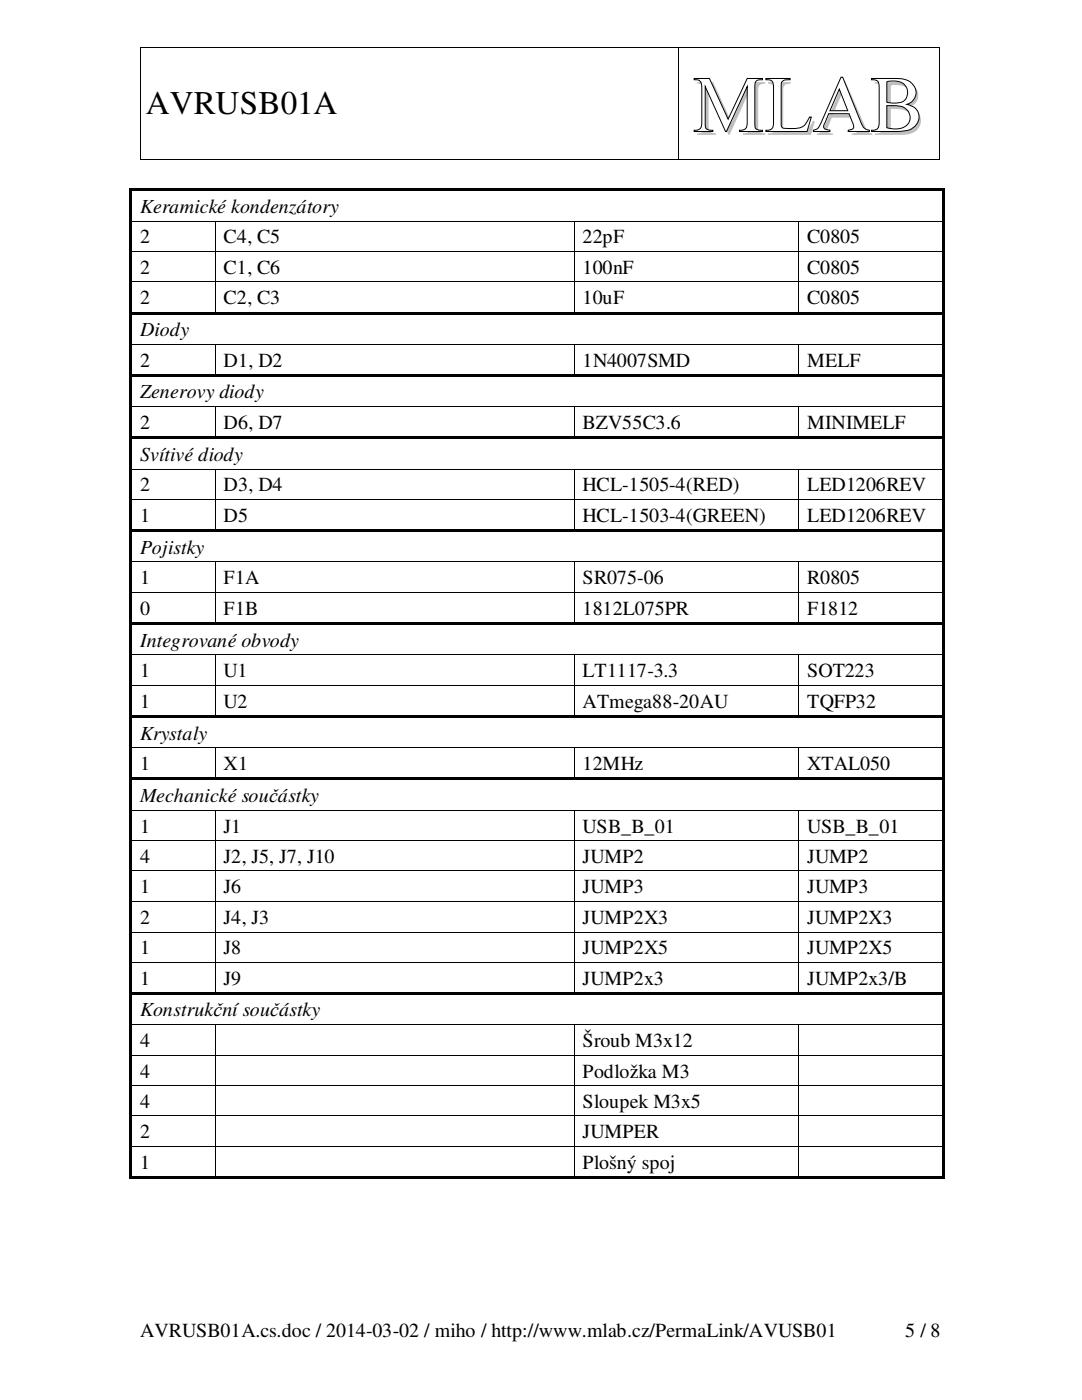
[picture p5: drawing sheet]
<svg xmlns="http://www.w3.org/2000/svg" width="216mm" height="279mm" viewBox="0 0 216 279" stroke-linecap="round" stroke-linejoin="round" font-family="sans-serif">
<path d="M138.5 15.7h3.1l3.7 8.1 3.8-8.1h3v.2a1.09 1.09 0 0 0-1.5 1.2v7.7a1.09 1.09 0 0 0 1.5 1.2v.2h-4.5v-.2a1.27 1.27 0 0 0 1.5-1.6v-7.1l-4.2 8.9h-.1l-4.1-8.9v7.5a1.09 1.09 0 0 0 1.5 1.2v.2h-3.7v-.2a1.27 1.27 0 0 0 1.5-1.6v-6.9a1.26 1.26 0 0 0-1.5-1.6z" fill="none" stroke="#000" stroke-width=".2"/>
<path d="M152.8 15.7h4.8v.2a1.37 1.37 0 0 0-1.7 .7v7.8a.91 .91 0 0 0 .1 1 .91 .91 0 0 0 .9 .2 4.9 4.9 0 0 0 3.6-.6l1-1.6h.4l-.9 2.8h-8.2v-.2a1.27 1.27 0 0 0 1.5-1.6v-7.3a1.11 1.11 0 0 0-1.5-1.2z" fill-rule="evenodd" fill="#fff"/>
<path d="M152.8 15.7h4.8v.2a1.37 1.37 0 0 0-1.7 .7v7.8a.91 .91 0 0 0 .1 1 .91 .91 0 0 0 .9 .2 4.9 4.9 0 0 0 3.6-.6l1-1.6h.4l-.9 2.8h-8.2v-.2a1.27 1.27 0 0 0 1.5-1.6v-7.3a1.11 1.11 0 0 0-1.5-1.2z" fill="none" stroke="#000" stroke-width=".2"/>
<path d="M167.8 15.4h.3l3.6 8.8a2.04 2.04 0 0 0 1.8 1.8v.2h-4.3v-.2l.4-.1a.8 .8 0 0 0 .7-.5 .8 .8 0 0 0-.1-.8l-.8-1.9h-4l-.7 1.7a.81 .81 0 0 0-.4 .8 .81 .81 0 0 0 .7 .7l.6 .1v.2h-3.3v-.2l.4-.1a2.35 2.35 0 0 0 1.3-1.8zM167.5 17.8l-1.9 4.3h3.6z" fill-rule="evenodd" fill="#fff"/>
<path d="M167.5 17.8l1.7 4.3h-3.6zM167.8 15.4h.3l3.6 8.8a2.04 2.04 0 0 0 1.8 1.8v.2h-4.3v-.2l.4-.1a.8 .8 0 0 0 .7-.5 .8 .8 0 0 0-.1-.8l-.8-1.9h-4l-.7 1.7a.81 .81 0 0 0-.4 .8 .81 .81 0 0 0 .7 .7l.6 .1v.2h-3.3v-.2l.4-.1a2.35 2.35 0 0 0 1.3-1.8z" fill="none" stroke="#000" stroke-width=".2"/>
<path d="M173.9 15.7h4.5a3.9 3.9 0 0 1 4.3 2.1 2.46 2.46 0 0 1-1.8 3 2.6 2.6 0 0 1 2.5 2.5 2.6 2.6 0 0 1-2.3 2.7l-1.6 .2h-5.6v-.2a1.27 1.27 0 0 0 1.5-1.6v-7.3a1.14 1.14 0 0 0-1.5-1.2zM177 16.3v4.1l.3 .1a4.4 4.4 0 0 0 3.2-.5 2.35 2.35 0 0 0 .3-2.8 2.35 2.35 0 0 0-2.6-1zM177 21.1v4.4a3.9 3.9 0 0 0 4.3-1 2.33 2.33 0 0 0-2.2-3.4z" fill-rule="evenodd" fill="#fff"/>
<g fill="none" stroke="#000" stroke-width=".2">
<path d="M27.9 9.6v22.2M28 9.5h107.3M135.4 9.6v22.2M135.5 9.5h51.8M173.9 15.7h4.5a3.9 3.9 0 0 1 4.3 2.1 2.46 2.46 0 0 1-1.8 3 2.6 2.6 0 0 1 2.5 2.5 2.6 2.6 0 0 1-2.3 2.7l-1.6 .2h-5.6v-.2a1.27 1.27 0 0 0 1.5-1.6v-7.3a1.14 1.14 0 0 0-1.5-1.2zM177 16.3a3.7 3.7 0 0 1 3.6 .8 2.11 2.11 0 0 1 .3 2.3 2.11 2.11 0 0 1-2 1.2l-1.9-.2zM187.4 9.6v22.2M28 31.9h107.3M135.5 31.9h51.8M177 21.1h.7a3.9 3.9 0 0 1 3.6 1.2 2.26 2.26 0 0 1-2.1 3.4h-.9l-1.3-.2zM26.3 44.1h16.5M26.3 50.1h16.5"/>
<path d="M26.3 56.2h16.5M42.9 44.2v5.8M42.9 50.2v5.9M42.9 56.3v5.9M43 44.1h71.5M43 50.1h71.5M43 56.2h71.5M114.6 44.2v5.8M114.6 50.2v5.9M114.6 56.3v5.9M114.6 44.1h44.6M114.6 50.1h44.6"/>
<path d="M114.6 56.2h44.6M159.3 44.2v5.8M159.3 50.2v5.9M159.3 56.3v5.9M159.3 44.1h28.7M159.3 50.1h28.7M159.3 56.2h28.7M26.3 68.7h16.5M42.9 68.7v6M43 68.7h71.5M114.6 68.7v6M114.6 68.7h44.6"/>
<path d="M159.3 68.7v6M159.3 68.7h28.7M26.3 81.2h16.5M26.3 93.6h16.5M26.3 99.7h16.5M42.9 81.3v5.8M42.9 93.6v6.1M42.9 99.8v5.9M43 81.2h71.5M43 93.6h71.5M43 99.7h71.5M114.6 81.3v5.8"/>
<path d="M114.6 93.6v6.1M114.6 99.8v5.9M114.6 81.2h44.6M114.6 93.6h44.6M114.6 99.7h44.6M159.3 81.3v5.8M159.3 93.6v6.1M159.3 99.8v5.9M159.3 81.2h28.7M159.3 93.6h28.7M159.3 99.7h28.7M26.3 112.1h16.5"/>
<path d="M26.3 118.3h16.5M42.9 112.2v6M42.9 118.4v5.8M43 112.1h71.5M43 118.3h71.5M114.6 112.2v6M114.6 118.4v5.8M114.6 112.1h44.6M114.6 118.3h44.6M159.3 112.2v6M159.3 118.4v5.8M159.3 112.1h28.7"/>
<path d="M159.3 118.3h28.7M26.3 130.7h16.5M26.3 136.7h16.5M42.9 130.7v6M42.9 136.8v5.9M43 130.7h71.5M43 136.7h71.5M114.6 130.7v6M114.6 136.8v5.9M114.6 130.7h44.6M114.6 136.7h44.6M159.3 130.7v6"/>
<path d="M159.3 136.8v5.9M159.3 130.7h28.7M159.3 136.7h28.7M26.3 149.2h16.5M42.9 149.3v5.9M43 149.2h71.5M114.6 149.3v5.9M114.6 149.2h44.6M159.3 149.3v5.9M159.3 149.2h28.7M26.3 161.7h16.5M26.3 167.8h16.5"/>
<path d="M26.3 173.8h16.5M26.3 179.8h16.5M42.9 161.8v5.9M42.9 167.8v5.9M42.9 173.9v5.8M42.9 179.9v6M43 161.7h71.5M43 167.8h71.5M43 173.8h71.5M43 179.8h71.5M114.6 161.8v5.9M114.6 167.8v5.9"/>
<path d="M114.6 173.9v5.8M114.6 179.9v6M114.6 161.7h44.6M114.6 167.8h44.6M114.6 173.8h44.6M114.6 179.8h44.6M159.3 161.8v5.9M159.3 167.8v5.9M159.3 173.9v5.8M159.3 179.9v6M159.3 161.7h28.7M159.3 167.8h28.7"/>
<path d="M159.3 173.8h28.7M159.3 179.8h28.7M26.3 186h16.5M26.3 192h16.5M42.9 186.1v5.8M42.9 192.1v5.9M43 186h71.5M43 192h71.5M114.6 186.1v5.8M114.6 192.1v5.9M114.6 186h44.6M114.6 192h44.6"/>
<path d="M159.3 186.1v5.8M159.3 192.1v5.9M159.3 186h28.7M159.3 192h28.7M26.3 204.6h16.5M26.3 210.6h16.5M26.3 216.7h16.5M42.9 204.6v5.9M42.9 210.7v5.9M42.9 216.7v5.9M43 204.6h71.5M43 210.6h71.5"/>
<path d="M43 216.7h71.5M114.6 204.6v5.9M114.6 210.7v5.9M114.6 216.7v5.9M114.6 204.6h44.6M114.6 210.6h44.6M114.6 216.7h44.6M159.3 204.6v5.9M159.3 210.7v5.9M159.3 216.7v5.9M159.3 204.6h28.7M159.3 210.6h28.7"/>
<path d="M159.3 216.7h28.7M26.3 222.7h16.5M26.3 228.8h16.5M42.9 222.8v6M42.9 228.9v5.9M43 222.7h71.5M43 228.8h71.5M114.6 222.8v6M114.6 228.9v5.9M114.6 222.7h44.6M114.6 228.8h44.6M159.3 222.8v6"/>
<path d="M159.3 228.9v5.9M159.3 222.7h28.7M159.3 228.8h28.7"/>
</g>
<g fill="#000">
<path d="M27.9 9.4h.1v.2h-.1zM135.3 9.4h.2v.2h-.2zM187.3 9.4h.2v.2h-.2zM25.8 37.6h.5v.4h-.5zM27.9 31.8h.1v.2h-.1zM135.3 31.8h.2v.2h-.2zM187.3 31.8h.2v.2h-.2zM188 37.6h.6v.4h-.6zM25.8 38h.5v6h-.5zM25.8 44h.5v.2h-.5zM25.8 44.2h.5v5.8h-.5zM25.8 50h.5v.2h-.5z"/>
<path d="M25.8 50.2h.5v5.9h-.5zM25.8 56.1h.5v.2h-.5zM42.8 44h.2v.2h-.2zM42.8 50h.2v.2h-.2zM42.8 56.1h.2v.2h-.2zM114.5 44h.1v.2h-.1zM114.5 50h.1v.2h-.1zM114.5 56.1h.1v.2h-.1zM159.2 44h.1v.2h-.1zM159.2 50h.1v.2h-.1zM159.2 56.1h.1v.2h-.1zM188 38h.6v6h-.6z"/>
<path d="M188 44h.6v.2h-.6zM188 44.2h.6v5.8h-.6zM188 50h.6v.2h-.6zM188 50.2h.6v5.9h-.6zM188 56.1h.6v.2h-.6zM25.8 56.3h.5v5.9h-.5zM25.8 62.2h.5v.5h-.5zM25.8 62.7h.5v5.9h-.5zM25.8 68.6h.5v.1h-.5zM25.8 68.7h.5v6h-.5zM25.8 74.7h.5v.4h-.5zM26.3 62.2h16.5v.5h-16.5z"/>
<path d="M42.8 62.2h.5v.5h-.5zM42.8 68.6h.2v.1h-.2zM42.8 74.7h.5v.4h-.5zM43.3 62.2h71.2v.5h-71.2zM114.5 62.2h.4v.5h-.4zM114.5 68.6h.1v.1h-.1zM114.5 74.7h.4v.4h-.4zM114.9 62.2h44.3v.5h-44.3zM159.2 62.2h.5v.5h-.5zM159.2 68.6h.1v.1h-.1zM159.2 74.7h.5v.4h-.5zM159.7 62.2h28.3v.5h-28.3z"/>
<path d="M188 56.3h.6v5.9h-.6zM188 62.2h.6v.5h-.6zM188 62.7h.6v5.9h-.6zM188 68.6h.6v.1h-.6zM188 68.7h.6v6h-.6zM188 74.7h.6v.4h-.6zM25.8 75.1h.5v6h-.5zM25.8 81.1h.5v.2h-.5zM25.8 81.3h.5v5.8h-.5zM25.8 87.1h.5v.5h-.5zM25.8 87.6h.5v6h-.5zM25.8 93.6h.5z"/>
<path d="M25.8 93.6h.5v6.1h-.5zM25.8 99.7h.5v.1h-.5zM26.3 87.1h16.5v.5h-16.5zM42.8 81.1h.2v.2h-.2zM42.8 87.1h.5v.5h-.5zM42.8 93.6h.2zM42.8 99.7h.2v.1h-.2zM43.3 87.1h71.2v.5h-71.2zM114.5 81.1h.1v.2h-.1zM114.5 87.1h.4v.5h-.4zM114.5 93.6h.1zM114.5 99.7h.1v.1h-.1z"/>
<path d="M114.9 87.1h44.3v.5h-44.3zM159.2 81.1h.1v.2h-.1zM159.2 87.1h.5v.5h-.5zM159.2 93.6h.1zM159.2 99.7h.1v.1h-.1zM159.7 87.1h28.3v.5h-28.3zM188 75.1h.6v6h-.6zM188 81.1h.6v.2h-.6zM188 81.3h.6v5.8h-.6zM188 87.1h.6v.5h-.6zM188 87.6h.6v6h-.6zM188 93.6h.6z"/>
<path d="M188 93.6h.6v6.1h-.6zM188 99.7h.6v.1h-.6zM25.8 99.8h.5v5.9h-.5zM25.8 105.7h.5v.5h-.5zM25.8 106.2h.5v5.9h-.5zM25.8 112.1l.5 .1zM25.8 112.2h.5v6h-.5zM25.8 118.2h.5v.2h-.5zM26.3 105.7h16.5v.5h-16.5zM42.8 105.7h.5v.5h-.5zM42.8 112.1l.2 .1zM42.8 118.2h.2v.2h-.2z"/>
<path d="M43.3 105.7h71.2v.5h-71.2zM114.5 105.7h.4v.5h-.4zM114.5 112.1l.1 .1zM114.5 118.2h.1v.2h-.1zM114.9 105.7h44.3v.5h-44.3zM159.2 105.7h.5v.5h-.5zM159.2 112.1l.1 .1zM159.2 118.2h.1v.2h-.1zM159.7 105.7h28.3v.5h-28.3zM188 99.8h.6v5.9h-.6zM188 105.7h.6v.5h-.6zM188 106.2h.6v5.9h-.6z"/>
<path d="M188 112.1l.6 .1zM188 112.2h.6v6h-.6zM188 118.2h.6v.2h-.6zM25.8 118.4h.5v5.8h-.5zM25.8 124.2h.5v.5h-.5zM25.8 124.7h.5v5.9h-.5zM25.8 130.6l.5 .1zM25.8 130.7h.5v6h-.5zM25.8 136.7h.5v.1h-.5zM26.3 124.2h16.5v.5h-16.5zM42.8 124.2h.5v.5h-.5zM42.8 130.6l.2 .1z"/>
<path d="M42.8 136.7h.2v.1h-.2zM43.3 124.2h71.2v.5h-71.2zM114.5 124.2h.4v.5h-.4zM114.5 130.6l.1 .1zM114.5 136.7h.1v.1h-.1zM114.9 124.2h44.3v.5h-44.3zM159.2 124.2h.5v.5h-.5zM159.2 130.6l.1 .1zM159.2 136.7h.1v.1h-.1zM159.7 124.2h28.3v.5h-28.3zM188 118.4h.6v5.8h-.6zM188 124.2h.6v.5h-.6z"/>
<path d="M188 124.7h.6v5.9h-.6zM188 130.6l.6 .1zM188 130.7h.6v6h-.6zM188 136.7h.6v.1h-.6zM25.8 136.8h.5v5.9h-.5zM25.8 142.7h.5v.6h-.5zM25.8 143.3h.5v5.9h-.5zM25.8 149.2l.5 .1zM25.8 149.3h.5v5.9h-.5zM25.8 155.2h.5v.5h-.5zM26.3 142.7h16.5v.6h-16.5zM26.3 155.2h16.5v.5h-16.5z"/>
<path d="M42.8 142.7h.5v.6h-.5zM42.8 149.2l.2 .1zM42.8 155.2h.5v.5h-.5zM43.3 142.7h71.2v.6h-71.2zM43.3 155.2h71.2v.5h-71.2zM114.5 142.7h.4v.6h-.4zM114.5 149.2l.1 .1zM114.5 155.2h.4v.5h-.4zM114.9 142.7h44.3v.6h-44.3zM114.9 155.2h44.3v.5h-44.3zM159.2 142.7h.5v.6h-.5zM159.2 149.2l.1 .1z"/>
<path d="M159.2 155.2h.5v.5h-.5zM159.7 142.7h28.3v.6h-28.3zM159.7 155.2h28.3v.5h-28.3zM188 136.8h.6v5.9h-.6zM188 142.7h.6v.6h-.6zM188 143.3h.6v5.9h-.6zM188 149.2l.6 .1zM188 149.3h.6v5.9h-.6zM188 155.2h.6v.5h-.6zM25.8 155.7h.5v5.9h-.5zM25.8 161.6h.5v.2h-.5zM25.8 161.8h.5v5.9h-.5z"/>
<path d="M25.8 167.7l.5 .1zM25.8 167.8h.5v5.9h-.5zM25.8 173.7h.5v.2h-.5zM25.8 173.9h.5v5.8h-.5zM25.8 179.7h.5v.2h-.5zM42.8 161.6h.2v.2h-.2zM42.8 167.7l.2 .1zM42.8 173.7h.2v.2h-.2zM42.8 179.7h.2v.2h-.2zM114.5 161.6h.1v.2h-.1zM114.5 167.7l.1 .1zM114.5 173.7h.1v.2h-.1z"/>
<path d="M114.5 179.7h.1v.2h-.1zM159.2 161.6h.1v.2h-.1zM159.2 167.7l.1 .1zM159.2 173.7h.1v.2h-.1zM159.2 179.7h.1v.2h-.1zM188 155.7h.6v5.9h-.6zM188 161.6h.6v.2h-.6zM188 161.8h.6v5.9h-.6zM188 167.7l.6 .1zM188 167.8h.6v5.9h-.6zM188 173.7h.6v.2h-.6zM188 173.9h.6v5.8h-.6z"/>
<path d="M188 179.7h.6v.2h-.6zM25.8 179.9h.5v6h-.5zM25.8 185.9h.5v.2h-.5zM25.8 186.1h.5v5.8h-.5zM25.8 191.9h.5v.2h-.5zM25.8 192.1h.5v5.9h-.5zM25.8 198h.5v.5h-.5zM42.8 185.9h.2v.2h-.2zM42.8 191.9h.2v.2h-.2zM42.8 198h.5v.5h-.5zM114.5 185.9h.1v.2h-.1zM114.5 191.9h.1v.2h-.1z"/>
<path d="M114.5 198h.4v.5h-.4zM159.2 185.9h.1v.2h-.1zM159.2 191.9h.1v.2h-.1zM159.2 198h.5v.5h-.5zM188 179.9h.6v6h-.6zM188 185.9h.6v.2h-.6zM188 186.1h.6v5.8h-.6zM188 191.9h.6v.2h-.6zM188 192.1h.6v5.9h-.6zM188 198h.6v.5h-.6zM25.8 198.5h.5v6h-.5zM25.8 204.5h.5v.1h-.5z"/>
<path d="M25.8 204.6h.5v5.9h-.5zM25.8 210.5h.5v.2h-.5zM25.8 210.7h.5v5.9h-.5zM25.8 216.6h.5v.1h-.5zM42.8 204.5h.2v.1h-.2zM42.8 210.5h.2v.2h-.2zM42.8 216.6h.2v.1h-.2zM114.5 204.5h.1v.1h-.1zM114.5 210.5h.1v.2h-.1zM114.5 216.6h.1v.1h-.1zM159.2 204.5h.1v.1h-.1zM159.2 210.5h.1v.2h-.1z"/>
<path d="M159.2 216.6h.1v.1h-.1zM188 198.5h.6v6h-.6zM188 204.5h.6v.1h-.6zM188 204.6h.6v5.9h-.6zM188 210.5h.6v.2h-.6zM188 210.7h.6v5.9h-.6zM188 216.6h.6v.1h-.6zM25.8 216.7h.5v5.9h-.5zM25.8 222.6h.5v.2h-.5zM25.8 222.8h.5v6h-.5zM25.8 228.8l.5 .1zM25.8 228.9h.5v5.9h-.5z"/>
<path d="M25.8 234.8h.5v.5h-.5zM26.3 234.8h16.5v.5h-16.5zM42.8 222.6h.2v.2h-.2zM42.8 228.8l.2 .1zM42.8 234.8h.5v.5h-.5zM43.3 234.8h71.2v.5h-71.2zM114.5 222.6h.1v.2h-.1zM114.5 228.8l.1 .1zM114.5 234.8h.4v.5h-.4zM114.9 234.8h44.3v.5h-44.3zM159.2 222.6h.1v.2h-.1zM159.2 228.8l.1 .1z"/>
<path d="M159.2 234.8h.5v.5h-.5zM159.7 234.8h28.3v.5h-28.3zM188 216.7h.6v5.9h-.6zM188 222.6h.6v.2h-.6zM188 222.8h.6v6h-.6zM188 228.8l.6 .1zM188 228.9h.6v5.9h-.6zM188 234.8h.6v.5h-.6z"/>
</g>
<path d="M26.3 37.8h161.7M26.3 74.9h16.5M43.3 74.9h71.2M114.9 74.9h44.3M159.7 74.9h28.3M26.3 198.2h16.5M43.3 198.2h71.2M114.9 198.2h44.3M159.7 198.2h28.3" fill="none" stroke="#000" stroke-width=".42"/>
<text font-size="15.9" fill="#c0c0c0" x="138.9" y="26.9">MLAB</text>
<text font-size="6.6" x="29.1" y="22.8">AVRUSB01A</text>
<g font-size="4">
<text x="27.9" y="42.4">Keramické kondenzátory</text>
<text x="27.9" y="48.5">2</text>
<text x="44.6" y="48.5">C4, C5</text>
<text x="116.2" y="48.5">22pF</text>
<text x="161" y="48.5">C0805</text>
<text x="27.9" y="54.6">2</text>
<text x="44.6" y="54.6">C1, C6</text>
<text x="116.2" y="54.6">100nF</text>
<text x="161" y="54.6">C0805</text>
<text x="27.9" y="60.6">2</text>
<text x="44.6" y="60.6">C2, C3</text>
<text x="116.2" y="60.6">10uF</text>
<text x="161" y="60.6">C0805</text>
<text x="27.9" y="67.1">Diody</text>
<text x="27.9" y="73.2">2</text>
<text x="44.6" y="73.2">D1, D2</text>
<text x="116.2" y="73.2">1N4007SMD</text>
<text x="161" y="73.2">MELF</text>
<text x="27.9" y="79.5">Zenerovy diody</text>
<text x="27.9" y="85.6">2</text>
<text x="44.6" y="85.6">D6, D7</text>
<text x="116.2" y="85.6">BZV55C3.6</text>
<text x="161" y="85.6">MINIMELF</text>
<text x="27.9" y="92">Svítivé diody</text>
<text x="27.9" y="98">2</text>
<text x="44.6" y="98">D3, D4</text>
<text x="116.2" y="98">HCL-1505-4(RED)</text>
<text x="161" y="98">LED1206REV</text>
<text x="27.9" y="104.1">1</text>
<text x="44.6" y="104.1">D5</text>
<text x="116.2" y="104.1">HCL-1503-4(GREEN)</text>
<text x="161" y="104.1">LED1206REV</text>
<text x="27.9" y="110.6">Pojistky</text>
<text x="27.9" y="116.6">1</text>
<text x="44.6" y="116.6">F1A</text>
<text x="116.2" y="116.6">SR075-06</text>
<text x="161" y="116.6">R0805</text>
<text x="27.9" y="122.8">0</text>
<text x="44.6" y="122.8">F1B</text>
<text x="116.2" y="122.8">1812L075PR</text>
<text x="161" y="122.8">F1812</text>
<text x="27.9" y="129.1">Integrované obvody</text>
<text x="27.9" y="135.1">1</text>
<text x="44.6" y="135.1">U1</text>
<text x="116.2" y="135.1">LT1117-3.3</text>
<text x="161" y="135.1">SOT223</text>
<text x="27.9" y="141.2">1</text>
<text x="44.6" y="141.2">U2</text>
<text x="116.2" y="141.2">ATmega88-20AU</text>
<text x="161" y="141.2">TQFP32</text>
<text x="27.9" y="147.7">Krystaly</text>
<text x="27.9" y="153.7">1</text>
<text x="44.6" y="153.7">X1</text>
<text x="116.2" y="153.7">12MHz</text>
<text x="161" y="153.7">XTAL050</text>
<text x="27.9" y="160">Mechanické součástky</text>
<text x="27.9" y="166.2">1</text>
<text x="44.6" y="166.2">J1</text>
<text x="116.2" y="166.2">USB_B_01</text>
<text x="161" y="166.2">USB_B_01</text>
<text x="27.9" y="172.2">4</text>
<text x="44.6" y="172.2">J2, J5, J7, J10</text>
<text x="116.2" y="172.2">JUMP2</text>
<text x="161" y="172.2">JUMP2</text>
<text x="27.9" y="178.3">1</text>
<text x="44.6" y="178.3">J6</text>
<text x="116.2" y="178.3">JUMP3</text>
<text x="161" y="178.3">JUMP3</text>
<text x="27.9" y="184.3">2</text>
<text x="44.6" y="184.3">J4, J3</text>
<text x="116.2" y="184.3">JUMP2X3</text>
<text x="161" y="184.3">JUMP2X3</text>
<text x="27.9" y="190.4">1</text>
<text x="44.6" y="190.4">J8</text>
<text x="116.2" y="190.4">JUMP2X5</text>
<text x="161" y="190.4">JUMP2X5</text>
<text x="27.9" y="196.5">1</text>
<text x="44.6" y="196.5">J9</text>
<text x="116.2" y="196.5">JUMP2x3</text>
<text x="161" y="196.5">JUMP2x3/B</text>
<text x="27.9" y="202.9">Konstrukční součástky</text>
<text x="27.9" y="209">4</text>
<text x="116.2" y="209">Šroub M3x12</text>
<text x="27.9" y="215.1">4</text>
<text x="116.2" y="215.1">Podložka M3</text>
<text x="27.9" y="221.1">4</text>
<text x="116.2" y="221.1">Sloupek M3x5</text>
<text x="27.9" y="227.2">2</text>
<text x="116.2" y="227.2">JUMPER</text>
<text x="27.9" y="233.3">1</text>
<text x="116.2" y="233.3">Plošný spoj</text>
<text x="27.9" y="266.9">AVRUSB01A.cs.doc / 2014-03-02 / miho / http://www.mlab.cz/PermaLink/AVUSB01</text>
<text x="180.6" y="266.9">5 / 8</text>
</g>
</svg>
